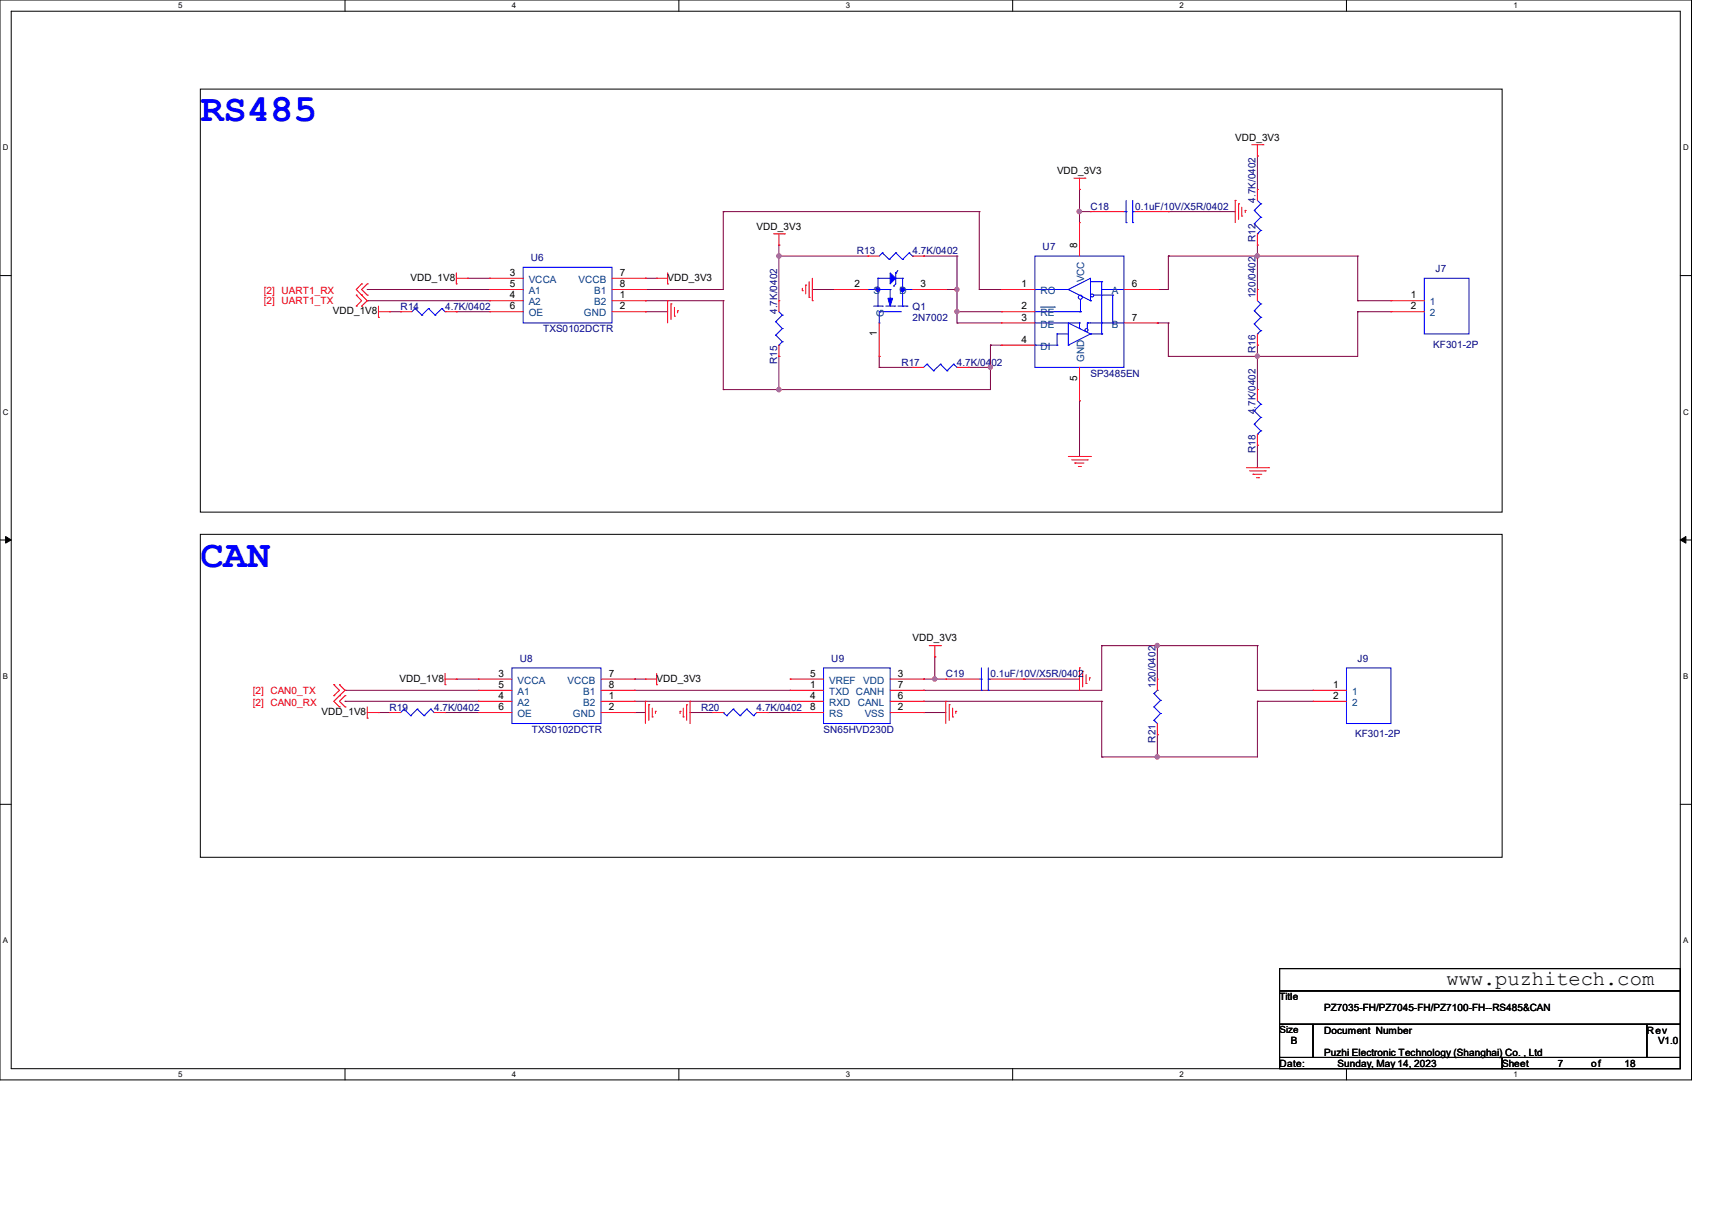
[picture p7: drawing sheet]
<svg xmlns="http://www.w3.org/2000/svg" width="297mm" height="210mm" viewBox="0 0 297 210" stroke-linecap="round" stroke-linejoin="round" font-family="sans-serif">
<path d="M0 0h293.5v187.3h-293.5zM1.9 1.9h289.6v183.4h-289.6z" fill="none" stroke="#000" stroke-width=".17"/>
<g fill="#fff">
<path d="M30.9 .2h.8v1.5h-.8z"/>
<path d="M30.9 185.5h.8v1.6h-.8z"/>
</g>
<path d="M59.9 0v1.9M59.9 185.3v2" fill="none" stroke="#000" stroke-width=".17"/>
<g fill="#fff">
<path d="M88.8 .2h.8v1.5h-.8z"/>
<path d="M88.8 185.5h.8v1.6h-.8z"/>
</g>
<path d="M117.8 0v1.9M117.8 185.3v2" fill="none" stroke="#000" stroke-width=".17"/>
<g fill="#fff">
<path d="M146.7 .2h.8v1.5h-.8z"/>
<path d="M146.7 185.5h.8v1.6h-.8z"/>
</g>
<path d="M175.7 0v1.9M175.7 185.3v2" fill="none" stroke="#000" stroke-width=".17"/>
<g fill="#fff">
<path d="M204.6 .2h.8v1.5h-.8z"/>
<path d="M204.6 185.5h.8v1.6h-.8z"/>
</g>
<path d="M233.6 0v1.9M233.6 185.3v2" fill="none" stroke="#000" stroke-width=".17"/>
<g fill="#fff">
<path d="M262.6 .2h.7v1.5h-.7z"/>
<path d="M262.6 185.5h.7v1.6h-.7z"/>
<path d="M.5 24.8h1v1.6h-1z"/>
<path d="M292 24.8h1v1.6h-1z"/>
<path d="M.5 70.7h1v1.5h-1z"/>
<path d="M292 70.7h1v1.5h-1z"/>
</g>
<path d="M0 47.8h1.9M291.5 47.8h2" fill="none" stroke="#000" stroke-width=".17"/>
<g fill="#fff">
<path d="M.5 116.5h.9v1.6h-.9z"/>
<path d="M292 116.5h.9v1.6h-.9z"/>
</g>
<path d="M0 93.6h1.9M291.5 93.6h2" fill="none" stroke="#000" stroke-width=".17"/>
<path d="M1 93l.9 .6-.9 .6zM291.5 93.6l1-.6v1.2z" fill="#000" stroke="#000" stroke-width=".17"/>
<g fill="#fff">
<path d="M.5 162.4h.9v1.5h-.9z"/>
<path d="M292 162.4h.9v1.5h-.9z"/>
</g>
<path d="M34.8 15.5h225.8v73.3h-225.8zM34.8 92.7h225.8v56h-225.8zM0 139.5h1.9M291.5 139.5h2M222 168h69.5v3.8h-69.5zM222 171.8h69.5v5.8h-69.5zM222 177.6h5.8v5.8h-5.8zM227.8 177.6h57.9v5.8h-57.9zM285.7 177.6h5.8v5.8h-5.8zM222 183.4h38.6v1.9h-38.6zM260.6 183.4h30.9v1.9h-30.9z" fill="none" stroke="#000" stroke-width=".17"/>
<g fill="none" stroke="#800040" stroke-width=".17">
<path d="M125.5 36.7h.1M125.5 36.7h44.4M125.5 36.7v13.5h-13.5M169.9 36.7h.1M169.9 36.7v13.5M187.3 36.7h.1M187.3 32.9h.1M187.3 32.9v5.7M187.3 36.7h1.9M202.7 36.7h.1M202.7 36.7h11.6M218.1 27.1h.1"/>
<path d="M218.1 27.1v5.8M63.7 50.2h.1M63.7 52.2h.1M63.7 50.2h21.3M63.7 52.2h21.3M67.6 54.1h.1M67.6 54.1h1.9M79.2 54.1h.1M79.2 54.1h5.8M81.1 48.3h.1M81.1 48.3h3.9M112 48.3h.1"/>
<path d="M112 54.1h.1M112 50.2h.1M112 52.2h.1M112 54.1h3.8M112 52.2h13.5M112 48.3h1.9M125.5 52.2h.1M125.5 52.2v15.4M135.1 44.4h.1M135.1 42.5h.1M135.1 44.4h15.5M135.1 42.5v9.7"/>
<path d="M140.9 50.2h.1M140.9 50.2h3.9M160.2 44.4h.1M160.2 44.4h5.8M164.1 50.2h.1M164.1 50.2h1.9M166 44.4h.1M166 56h.1M166 54.1h.1M166 50.2h.1M166 44.4v11.6M166 56h7.7"/>
<path d="M166 54.1h7.7M169.9 50.2h.1M169.9 50.2h3.8M171.8 59.9h.1M171.8 59.9v7.7h-46.3M171.8 59.9h1.9M200.8 50.2h.1M200.8 56h.1M200.8 56h1.9M202.7 44.4h.1M202.7 56h.1M202.7 44.4h32.8"/>
<path d="M202.7 44.4v5.8h-1.9M202.7 56v5.8M218.1 42.5h.1M218.1 59.9h.1M218.1 44.4h.1M218.1 42.5v7.7M218.1 59.9v7.7M235.5 54.1h.1M235.5 52.2h.1M235.5 44.4h.1M235.5 54.1v7.7h-32.8M235.5 54.1h5.8"/>
<path d="M235.5 52.2h5.8M235.5 44.4v7.8M125.5 67.6h.1M135.1 61.8h.1M135.1 67.6h.1M135.1 61.8v5.8M152.5 61.8h.1M152.5 63.7h.1M152.5 61.8v1.9M152.5 63.7h5.8M168 63.7h.1M168 63.7h3.8"/>
<path d="M171.8 63.7h.1M187.3 69.5h.1M187.3 69.5v9.7M202.7 61.8h.1M218.1 77.2h.1M218.1 61.8h.1M218.1 77.2v3.9M59.9 119.7h.1M59.9 119.7h23.1M79.2 117.8h.1M79.2 117.8h3.8M110.1 119.7h.1"/>
<path d="M110.1 117.8h.1M110.1 117.8h1.9M110.1 119.7h27M160.2 117.8h.1M160.2 119.7h.1M160.2 117.8h3.9M162.2 113.9h.1M162.2 117.8h.1M162.2 113.9v3.9M177.6 117.8h.1M177.6 117.8h9.7M191.1 112h.1"/>
<path d="M191.1 112v7.7h-30.9M191.1 112h27M200.8 112h.1M200.8 112v5.8M218.1 112h.1M218.1 119.7h.1M218.1 119.7h9.7M218.1 112v7.7M59.9 121.6h.1M59.9 121.6h23.1M65.7 123.6h.1M65.7 123.6h1.9"/>
<path d="M77.2 123.6h.1M77.2 123.6h5.8M110.1 121.6h.1M110.1 123.6h.1M110.1 121.6h27M110.1 123.6h1.9M119.7 123.6h.1M119.7 123.6h3.9M133.2 123.6h.1M133.2 123.6h3.9M160.2 121.6h.1M160.2 123.6h.1"/>
<path d="M160.2 121.6h30.9M160.2 123.6h3.9M191.1 131.3h.1M191.1 121.6h.1M191.1 121.6v9.7M200.8 131.3h.1M200.8 127.4h.1M200.8 127.4v3.9M218.1 121.6h.1M218.1 121.6v9.7h-27M218.1 121.6h9.7"/>
</g>
<g fill="#f0f" stroke="#f0f" stroke-width=".17">
<circle cx="200.8" cy="131.3" r=".37"/>
<circle cx="162.1" cy="117.8" r=".37"/>
<circle cx="218.1" cy="61.8" r=".37"/>
<circle cx="218.1" cy="44.4" r=".37"/>
<circle cx="187.2" cy="36.7" r=".38"/>
<circle cx="135.1" cy="67.6" r=".38"/>
<circle cx="171.8" cy="63.7" r=".37"/>
<circle cx="135.1" cy="44.4" r=".38"/>
<circle cx="166" cy="50.2" r=".37"/>
<circle cx="166" cy="54" r=".37"/>
<circle cx="200.8" cy="112" r=".37"/>
</g>
<g fill="none" stroke="#f00" stroke-width=".17">
<path d="M186.3 30.9h1.9M187.3 32.9h.1M187.3 38.6h.1M187.3 30.9v2M187.3 38.6v5.8M188.2 30.9h.1M189.2 36.7h.1M189.2 36.7h5.8M196.9 36.7h5.8M202.7 36.7h.1M214.3 34.8h.1M214.3 34.8v3.8"/>
<path d="M214.9 35.3h.1M214.9 35.3v2.8M215.4 37.5h.1M215.4 35.9v1.6M216 36.5h.1M216 36.5v.4M217.2 25.1h1.9M218.1 27.1h.1M218.1 32.9h.1M218.1 25.1v2M218.1 32.9v1.9M219.1 25.1h.1"/>
<path d="M61.8 53.1h.1M61.8 51.2h.1M61.8 51.2l.9 1-.9 .9M62.7 49.2h.1M62.7 51.2h.1M62.7 53.1h.1M62.7 49.2l-.9 1 .9 1M62.7 51.2l1 1-1 .9M63.7 49.2h.1M63.7 51.2h.1M63.7 49.2l-1 1 1 1M65.7 55h.1"/>
<path d="M65.7 54.1h1.9M65.7 53.1v1.9M67.6 54.1h.1M69.5 54.1h.1M69.5 54.1h2M77.2 54.1h2M79.2 49.2h.1M79.2 54.1h.1M79.2 48.3h1.9M79.2 47.3v1.9M81.1 48.3h.1M85 48.3h.1"/>
<path d="M85 52.2h.1M85 50.2h.1M85 54.1h.1M85 48.3h5.8M85 54.1h5.8M85 52.2h5.8M85 50.2h5.8M106.2 48.3h5.8M106.2 54.1h5.8M106.2 52.2h5.8M106.2 50.2h5.8M112 52.2h.1"/>
<path d="M112 54.1h.1M112 48.3h.1M112 50.2h.1M113.9 48.3h.1M113.9 48.3h1.9M115.8 52.2h.1M115.8 49.2h.1M115.8 47.3v1.9M115.8 52.2v3.8M116.4 52.7h.1M116.4 52.7v2.7M117 54.8h.1"/>
<path d="M117 53.3v1.5M117.6 53.9h.1M117.6 53.9v.4M134.2 40.6h1.9M135.1 42.5h.1M135.1 52.2h.1M135.1 40.6v1.9M135.1 52.2v1.9M135.1 59.9v1.9M136.1 40.6h.1M139.2 50.4h.1M139.2 50v.4"/>
<path d="M139.8 49.4h.1M139.8 49.4v1.6M140.4 51.6h.1M140.4 48.9v2.7M140.9 52.2h.1M140.9 48.3v3.9M144.8 50.2h.1M144.8 50.2h5.8M150.6 44.4h.1M150.6 44.4h1.9M152.5 56v5.8M158.3 50.2h5.8"/>
<path d="M158.3 44.4h1.9M160.2 44.4h.1M164.1 50.2h.1M173.7 50.2h.1M173.7 54.1h.1M173.7 56h.1M173.7 59.9h.1M173.7 54.1h5.8M173.7 50.2h5.8M173.7 56h5.8M173.7 59.9h5.8M195 50.2h5.8"/>
<path d="M195 56h5.8M200.8 50.2h.1M200.8 56h.1M218.1 50.2h.1M218.1 59.9h.1M218.1 42.5h.1M218.1 40.6v1.9M218.1 50.2v2M218.1 57.9v2M241.3 52.2h.1M241.3 54.1h.1M241.3 54.1h5.8"/>
<path d="M241.3 52.2h5.8M135.1 61.8h.1M152.5 61.8h.1M158.3 63.7h.1M158.3 63.7h1.9M166 63.7h2M168 63.7h.1M185.3 79.2h3.9M185.9 79.8h2.7M187.3 69.5h.1M187.3 63.7v5.8M188.6 79.8h.1"/>
<path d="M189.2 79.2h.1M218.1 67.6h.1M218.1 77.2h.1M218.1 67.6v1.9M218.1 75.3v1.9M186.5 80.3h.1M186.5 80.3h1.5M187.1 80.9h.4M187.5 80.9h.1M216.2 81.1h3.9M216.8 81.7h2.7M217.4 82.3h.1"/>
<path d="M217.4 82.3h1.5M218 82.8h.4M218.4 82.8h.1M219.5 81.7h.1M220.1 81.1h.1M57.9 118.7h.1M57.9 118.7l1 1-1 .9M58.9 118.7h.1M58.9 118.7l1 1-1 .9M77.2 118.7h.1M77.2 117.8h2M77.2 116.8v1.9"/>
<path d="M79.2 117.8h.1M83 117.8h.1M83 119.7h.1M83 117.8h5.8M83 119.7h5.8M104.3 117.8h5.8M104.3 119.7h5.8M110.1 117.8h.1M110.1 119.7h.1M112 117.8h.1M112 117.8h1.9M113.9 118.7h.1"/>
<path d="M113.9 116.8v1.9M137.1 119.7h.1M137.1 117.8h.1M137.1 117.8h5.8M137.1 119.7h5.8M154.4 117.8h5.8M154.4 119.7h5.8M160.2 117.8h.1M160.2 119.7h.1M161.2 112h2M162.2 113.9h.1M162.2 112v1.9"/>
<path d="M163.2 112h.1M164.1 117.8h.1M164.1 117.8h5.8M171.8 117.8h5.8M177.6 117.8h.1M187.3 115.8h.1M187.3 115.8v3.9M187.8 116.4h.1M187.8 116.4v2.7M188.4 118.5h.1M188.4 117v1.5M189 117.6h.1"/>
<path d="M189 117.6v.4M200.8 117.8h.1M200.8 117.8v1.9M227.8 119.7h.1M227.8 119.7h5.8M57.9 120.6h.1M58.9 120.6h.1M58.9 122.6h.1M58.9 120.6l-1 1 1 1M59.9 120.6h.1M59.9 122.6h.1M59.9 120.6l-1 1 1 1"/>
<path d="M63.7 124.5h.1M63.7 123.6h2M63.7 122.6v1.9M65.7 123.6h.1M67.6 123.6h.1M67.6 123.6h1.9M75.3 123.6h1.9M77.2 123.6h.1M83 121.6h.1M83 123.6h.1M83 123.6h5.8M83 121.6h5.8"/>
<path d="M104.3 123.6h5.8M104.3 121.6h5.8M110.1 121.6h.1M110.1 123.6h.1M112 121.6h.1M112 121.6v3.9M112.6 122.2h.1M112.6 122.2v2.7M113.2 124.3h.1M113.2 122.8v1.5M113.7 123.4h.1M113.7 123.4v.3"/>
<path d="M118 123.4h.1M118 123.4v.3M118.5 124.3h.1M118.5 122.8v1.5M119.1 122.2h.1M119.1 122.2v2.7M119.7 121.6h.1M119.7 121.6v3.9M123.6 123.6h.1M123.6 123.6h1.9M131.3 123.6h1.9M133.2 123.6h.1"/>
<path d="M137.1 121.6h.1M137.1 123.6h.1M137.1 123.6h5.8M137.1 121.6h5.8M154.4 123.6h5.8M154.4 121.6h5.8M160.2 123.6h.1M160.2 121.6h.1M164.1 121.6h.1M164.1 121.6v3.9M164.7 122.2h.1M164.7 122.2v2.7"/>
<path d="M165.3 124.3h.1M165.3 122.8v1.5M165.8 123.4h.1M165.8 123.4v.3M200.8 127.4h.1M200.8 125.5v1.9M227.8 121.6h.1M227.8 121.6h5.8"/>
</g>
<g fill="none" stroke="#00f" stroke-width=".17">
<path d="M195 36.7h.4M195.4 38.6h.1M195.4 36.7h.1M195.4 34.8v3.8M196.5 38.6h.1M196.5 36.7h.1M196.5 34.8v3.8M196.5 36.7h.4M217.6 36.5h.1M217.6 38.8h.1M217.6 36.5l1.1 1.2M217.6 38.8l1.1 1.2"/>
<path d="M218.1 34.8l.6 .5M218.7 35.3h.1M218.7 37.7h.1M218.7 40h.1M218.7 35.3l-1.1 1.2M218.7 37.7l-1.1 1.1M218.7 40l-.6 .6M72 53.5h.1M72 53.5l-.5 .6M72 53.5l1.2 1.2M73.2 54.7h.1M74.3 53.5h.1"/>
<path d="M74.3 53.5l-1.1 1.2M74.3 53.5l1.2 1.2M75.5 54.7h.1M76.7 53.5h.1M76.7 53.5l-1.2 1.2M76.7 53.5l.5 .6M77.2 54.1h.1M90.8 46.4h15.4v9.6h-15.4zM134.6 55.8h.1M134.6 58.1h.1M134.6 55.8l1.1 1.2M134.6 58.1l1.1 1.2"/>
<path d="M135.1 59.9h.1M135.1 54.1l.6 .6M135.7 54.7h.1M135.7 57h.1M135.7 59.3h.1M135.7 54.7l-1.1 1.1M135.7 57l-1.1 1.1M135.7 59.3l-.6 .6M150.6 50.2h.1M150.6 50.2h3.8M151.6 53.1h1.5M152.3 48.3h.1"/>
<path d="M152.3 48.3v4.8M152.3 48.3h2.1M152.5 54.1h.1M152.5 56h.1M152.5 54.1h3.9M152.5 54.1v1.9M153.1 43.9h.1M153.1 53.1h.1M153.1 43.9l-.6 .5M153.1 43.9l1.2 1.1M153.7 53.1h1.5M154.3 45h.1"/>
<path d="M154.4 48.3h.1M154.4 50.2h.1M154.4 50.2v2M155 49.6h.1M155.2 53.1h.1M155.4 43.9h.1M155.4 47.3h.1M155.4 43.9l-1.1 1.1M155.4 43.9l1.2 1.1M155.4 47.3v1.9l-.4 .4M155.4 48.3h1.2M155.8 53.1h1.6"/>
<path d="M155.8 46.9l-.4 .4M156.6 45h.1M156.6 48.3h.1M156.6 53.1h.1M156.6 50.2h.1M156.6 50.2h1.7M156.6 48.3v4.8M157.4 53.1h.1M157.7 43.9h.1M157.7 43.9l-1.1 1.1M157.7 43.9l.6 .5M158.3 44.4h.1"/>
<path d="M179.5 44.4h15.5v19.3h-15.5zM179.5 59.9h.1M179.5 50.2h.1M179.5 59.9h3.9M179.5 50.2h5.8M179.5 54.1h8M179.5 56h7.8M183.4 57.9h.1M183.4 59.9h.1M183.4 57.9h1.9M183.4 57.9v2M185.3 50.2h.1"/>
<path d="M185.3 59.9h.1M185.3 50.2l3.9-1.9v3.9M185.3 50.2l3.9 2M187.3 54.1h.1M187.3 56h.1M187.3 57h.1M187.3 56v1M187.5 54.1h.1M187.5 51.9v2.2M188.6 56h.1M188.6 56h6.4M188.6 56v1"/>
<path d="M189.2 52.2h.1M189.2 57.9h.1M189.2 57.9l-3.9-1.9v3.9M189.2 57.9l-3.9 2M189.2 57.9h1.9M189.2 48.9h1.9M189.8 51.2h3.2M191.1 56h.1M191.1 57.9h.1M191.1 48.9h.1M191.1 50.2h.1M191.1 50.2h3.9"/>
<path d="M191.1 48.9v9M193 56h.1M193 51.2h.1M193 51.2v4.8M217.6 53.9h.1M217.6 56.2h.1M217.6 53.9l1.1 1.1M217.6 56.2l1.1 1.2M218.1 57.9h.1M218.1 40.6h.1M218.1 52.2l.6 .5M218.7 52.7h.1"/>
<path d="M218.7 55h.1M218.7 57.4h.1M218.7 52.7l-1.1 1.2M218.7 55l-1.1 1.2M218.7 57.4l-.6 .5M247.1 48.3h7.7v9.6h-7.7zM160.8 63.2h.1M160.8 63.2l-.6 .5M160.8 63.2l1.2 1.1M162 64.3h.1M163.2 63.2h.1M163.2 63.2l-1.2 1.1"/>
<path d="M163.2 63.2l1.1 1.1M164.3 64.3h.1M165.4 63.2h.1M165.4 63.2l-1.1 1.1M165.4 63.2l.6 .5M166 63.7h.1M217.6 71.2h.1M217.6 73.6h.1M217.6 71.2l1.1 1.2M217.6 73.6l1.1 1.1M218.1 75.3h.1M218.1 69.5l.6 .6"/>
<path d="M218.7 70.1h.1M218.7 72.4h.1M218.7 74.7h.1M218.7 70.1l-1.1 1.1M218.7 72.4l-1.1 1.2M218.7 74.7l-.6 .6M88.8 115.8h15.5v9.7h-15.5zM142.9 115.8h11.5v9.7h-11.5zM169.9 117.8h.4M170.3 119.7h.1M170.3 117.8h.1M170.3 115.8v3.9"/>
<path d="M171.4 119.7h.1M171.4 117.8h.1M171.4 115.8v3.9M171.4 117.8h.4M200.8 119.7h.1M200.8 119.7l-.6 .6M233.6 115.8h7.7v9.7h-7.7zM70.1 123h.1M70.1 123l-.6 .6M70.1 123l1.1 1.1M71.2 124.1h.1M72.4 123h.1"/>
<path d="M72.4 123l-1.2 1.1M72.4 123l1.2 1.1M73.6 124.1h.1M74.7 123h.1M74.7 123l-1.1 1.1M74.7 123l.6 .6M75.3 123.6h.1M125.5 123.6h.1M125.5 123.6l.6 .5M126.1 124.1h.1M127.2 123h.1M127.2 123l1.2 1.1"/>
<path d="M127.2 123l-1.1 1.1M128.4 124.1h.1M129.5 123h.1M129.5 123l1.2 1.1M129.5 123l-1.1 1.1M130.7 124.1h.1M131.3 123.6l-.6 .5M200.2 124.9h.1M200.2 122.6h.1M200.2 120.3h.1M200.2 124.9l.6 .6M200.2 122.6l1.1 1.1"/>
<path d="M200.2 120.3l1.1 1.2M201.3 123.7h.1M201.3 121.5h.1M201.3 123.7l-1.1 1.2M201.3 121.5l-1.1 1.1"/>
<circle cx="187.4" cy="51.5" r=".36"/>
<circle cx="188.5" cy="57.2" r=".27"/>
<circle cx="189.5" cy="51.2" r=".27"/>
</g>
<path d="M180.5 53.3h2.4M182.9 53.3h.1" fill="none" stroke="#004080" stroke-width=".17"/>
<g fill="#00f" stroke="#00f" stroke-width=".17">
<path d="M154.4 47.3l1 1-1 .9z"/>
<path d="M154.1 51.7h.8l-.5 1.4z"/>
<circle cx="156.5" cy="50.2" r=".38"/>
<circle cx="152.3" cy="50.2" r=".37"/>
</g>
<g font-size="6.7" fill="#00f">
<text x="34.8" y="21">RS485</text>
<text x="34.8" y="98.3">CAN</text>
</g>
<text font-size="3.6" x="251" y="170.8">www.puzhitech.com</text>
<g font-size="1.7">
<text x="214.3" y="24.4">VDD_3V3</text>
<text x="183.4" y="30.2">VDD_3V3</text>
<text x="131.3" y="39.8">VDD_3V3</text>
<text x="88.4" y="47.8">3</text>
<text x="107.5" y="47.8">7</text>
<text x="186.9" y="43.1" transform="rotate(-90 186.9 43.1)">8</text>
<text x="71.2" y="48.7">VDD_1V8</text>
<text x="88.4" y="51.7">4</text>
<text x="88.4" y="49.8">5</text>
<text x="88.4" y="53.6">6</text>
<text x="107.5" y="51.7">1</text>
<text x="107.5" y="53.6">2</text>
<text x="107.5" y="49.8">8</text>
<text x="115.8" y="48.7">VDD_3V3</text>
<text x="148.2" y="49.8">2</text>
<text x="159.7" y="49.8">3</text>
<text x="177.2" y="49.8">1</text>
<text x="177.2" y="53.6">2</text>
<text x="196.3" y="49.8">6</text>
<text x="244.8" y="51.7">1</text>
<text x="244.8" y="53.6">2</text>
<text x="57.7" y="54.5">VDD_1V8</text>
<text x="152.1" y="58.3" transform="rotate(-90 152.1 58.3)">1</text>
<text x="177.2" y="55.6">3</text>
<text x="177.2" y="59.4">4</text>
<text x="196.3" y="55.6">7</text>
<text x="186.9" y="66" transform="rotate(-90 186.9 66)">5</text>
<text x="158.3" y="111.2">VDD_3V3</text>
<text x="69.3" y="118.2">VDD_1V8</text>
<text x="86.5" y="117.3">3</text>
<text x="86.5" y="119.3">5</text>
<text x="105.6" y="117.3">7</text>
<text x="105.6" y="119.3">8</text>
<text x="113.9" y="118.2">VDD_3V3</text>
<text x="140.5" y="119.3">1</text>
<text x="140.5" y="117.3">5</text>
<text x="155.8" y="117.3">3</text>
<text x="155.8" y="119.3">7</text>
<text x="231.3" y="119.3">1</text>
<text x="55.8" y="124">VDD_1V8</text>
<text x="86.5" y="121.2">4</text>
<text x="86.5" y="123.1">6</text>
<text x="105.6" y="121.2">1</text>
<text x="105.6" y="123.1">2</text>
<text x="140.5" y="121.2">4</text>
<text x="140.5" y="123.1">8</text>
<text x="155.8" y="123.1">2</text>
<text x="155.8" y="121.2">6</text>
<text x="231.3" y="121.2">2</text>
<text x="222" y="173.4">Title</text>
<text x="222" y="179.2">Size</text>
<text x="229.7" y="175.3">PZ7035-FH/PZ7045-FH/PZ7100-FH--RS485&amp;CAN</text>
<text x="229.7" y="179.2">Document Number</text>
<text x="285.7" y="179.2">Rev</text>
<text x="222" y="185">Date:</text>
<text x="223.9" y="181.1">B</text>
<text x="229.7" y="183.1">Puzhi Electronic Technology (Shanghai) Co. , Ltd</text>
<text x="232.1" y="185">Sunday, May 14, 2023</text>
<text x="260.6" y="185">Sheet</text>
<text x="270.2" y="185">7</text>
<text x="276.1" y="185">of</text>
<text x="281.8" y="185">18</text>
<text x="287.6" y="181.1">V1.0</text>
</g>
<g font-size="1.7" fill="#000080">
<text x="217.8" y="35.1" transform="rotate(-90 217.8 35.1)">4.7K/0402</text>
<text x="189.2" y="36.4">C18</text>
<text x="196.9" y="36.4">0.1uF/10V/X5R/0402</text>
<text x="217.8" y="41.9" transform="rotate(-90 217.8 41.9)">R12</text>
<text x="92.1" y="45.3">U6</text>
<text x="148.7" y="44.1">R13</text>
<text x="158.3" y="44.1">4.7K/0402</text>
<text x="180.9" y="43.3">U7</text>
<text x="249" y="47.2">J7</text>
<text x="69.5" y="53.8">R14</text>
<text x="77.2" y="53.8">4.7K/0402</text>
<text x="158.3" y="53.8">Q1</text>
<text x="217.8" y="51.7" transform="rotate(-90 217.8 51.7)">120/0402</text>
<text x="94.2" y="57.6">TXS0102DCTR</text>
<text x="134.8" y="54.4" transform="rotate(-90 134.8 54.4)">4.7K/0402</text>
<text x="158.3" y="55.7">2N7002</text>
<text x="134.8" y="63.2" transform="rotate(-90 134.8 63.2)">R15</text>
<text x="156.4" y="63.4">R17</text>
<text x="166" y="63.4">4.7K/0402</text>
<text x="189.2" y="65.3">SP3485EN</text>
<text x="217.8" y="61.2" transform="rotate(-90 217.8 61.2)">R16</text>
<text x="248.7" y="60.3">KF301-2P</text>
<text x="217.8" y="71.8" transform="rotate(-90 217.8 71.8)">4.7K/0402</text>
<text x="217.8" y="78.6" transform="rotate(-90 217.8 78.6)">R18</text>
<text x="90.2" y="114.8">U8</text>
<text x="144.2" y="114.8">U9</text>
<text x="164.1" y="117.4">C19</text>
<text x="171.8" y="117.4">0.1uF/10V/X5R/0402</text>
<text x="200.4" y="119.3" transform="rotate(-90 200.4 119.3)">120/0402</text>
<text x="235.5" y="114.8">J9</text>
<text x="67.6" y="123.2">R19</text>
<text x="75.3" y="123.2">4.7K/0402</text>
<text x="121.6" y="123.2">R20</text>
<text x="131.3" y="123.2">4.7K/0402</text>
<text x="92.3" y="127.1">TXS0102DCTR</text>
<text x="142.9" y="127.1">SN65HVD230D</text>
<text x="200.4" y="128.8" transform="rotate(-90 200.4 128.8)">R21</text>
<text x="235.1" y="127.9">KF301-2P</text>
</g>
<g font-size="1.7" fill="#f00">
<text x="45.8" y="51.1">[2] UART1_RX</text>
<text x="45.8" y="52.8">[2] UART1_TX</text>
<text x="43.9" y="122.5">[2] CAN0_RX</text>
<text x="43.9" y="120.4">[2] CAN0_TX</text>
</g>
<g font-size="1.7" fill="#004080">
<text x="91.7" y="49.1">VCCA</text>
<text x="91.7" y="53">A2</text>
<text x="91.7" y="51">A1</text>
<text x="100.4" y="49.1">VCCB</text>
<text x="103.1" y="53">B2</text>
<text x="103.1" y="51">B1</text>
<text x="151.6" y="51">S</text>
<text x="156.1" y="51">D</text>
<text x="180.5" y="51">RO</text>
<text x="188.1" y="49" transform="rotate(-90 188.1 49)">VCC</text>
<text x="192.9" y="51">A</text>
<text x="248.1" y="53">1</text>
<text x="91.7" y="54.9">OE</text>
<text x="101.3" y="54.9">GND</text>
<text x="153.3" y="55" transform="rotate(-90 153.3 55)">G</text>
<text x="180.5" y="54.9">RE</text>
<text x="180.5" y="56.8">DE</text>
<text x="192.9" y="56.8">B</text>
<text x="248.1" y="54.9">2</text>
<text x="180.5" y="60.7">DI</text>
<text x="188.1" y="62.7" transform="rotate(-90 188.1 62.7)">GND</text>
<text x="89.8" y="118.6">VCCA</text>
<text x="98.5" y="118.6">VCCB</text>
<text x="143.8" y="118.6">VREF</text>
<text x="149.8" y="118.6">VDD</text>
<text x="89.8" y="122.4">A2</text>
<text x="89.8" y="120.5">A1</text>
<text x="89.8" y="124.4">OE</text>
<text x="99.4" y="124.4">GND</text>
<text x="101.2" y="122.4">B2</text>
<text x="101.2" y="120.5">B1</text>
<text x="143.8" y="120.5">TXD CANH</text>
<text x="143.8" y="122.4">RXD</text>
<text x="143.8" y="124.4">RS</text>
<text x="148.8" y="122.4">CANL</text>
<text x="150" y="124.4">VSS</text>
<text x="234.6" y="120.5">1</text>
<text x="234.6" y="122.4">2</text>
</g>
<g font-size="1.4">
<text x="30.9" y="1.4">5</text>
<text x="88.8" y="1.4">4</text>
<text x="146.7" y="1.4">3</text>
<text x="204.6" y="1.4">2</text>
<text x="262.6" y="1.4">1</text>
<text x=".5" y="26.1">D</text>
<text x="292" y="26.1">D</text>
<text x=".5" y="71.9">C</text>
<text x="292" y="71.9">C</text>
<text x=".5" y="117.8">B</text>
<text x="292" y="117.8">B</text>
<text x=".5" y="163.6">A</text>
<text x="292" y="163.6">A</text>
<text x="30.9" y="186.8">5</text>
<text x="88.8" y="186.8">4</text>
<text x="146.7" y="186.8">3</text>
<text x="204.6" y="186.8">2</text>
<text x="262.6" y="186.8">1</text>
</g>
</svg>
